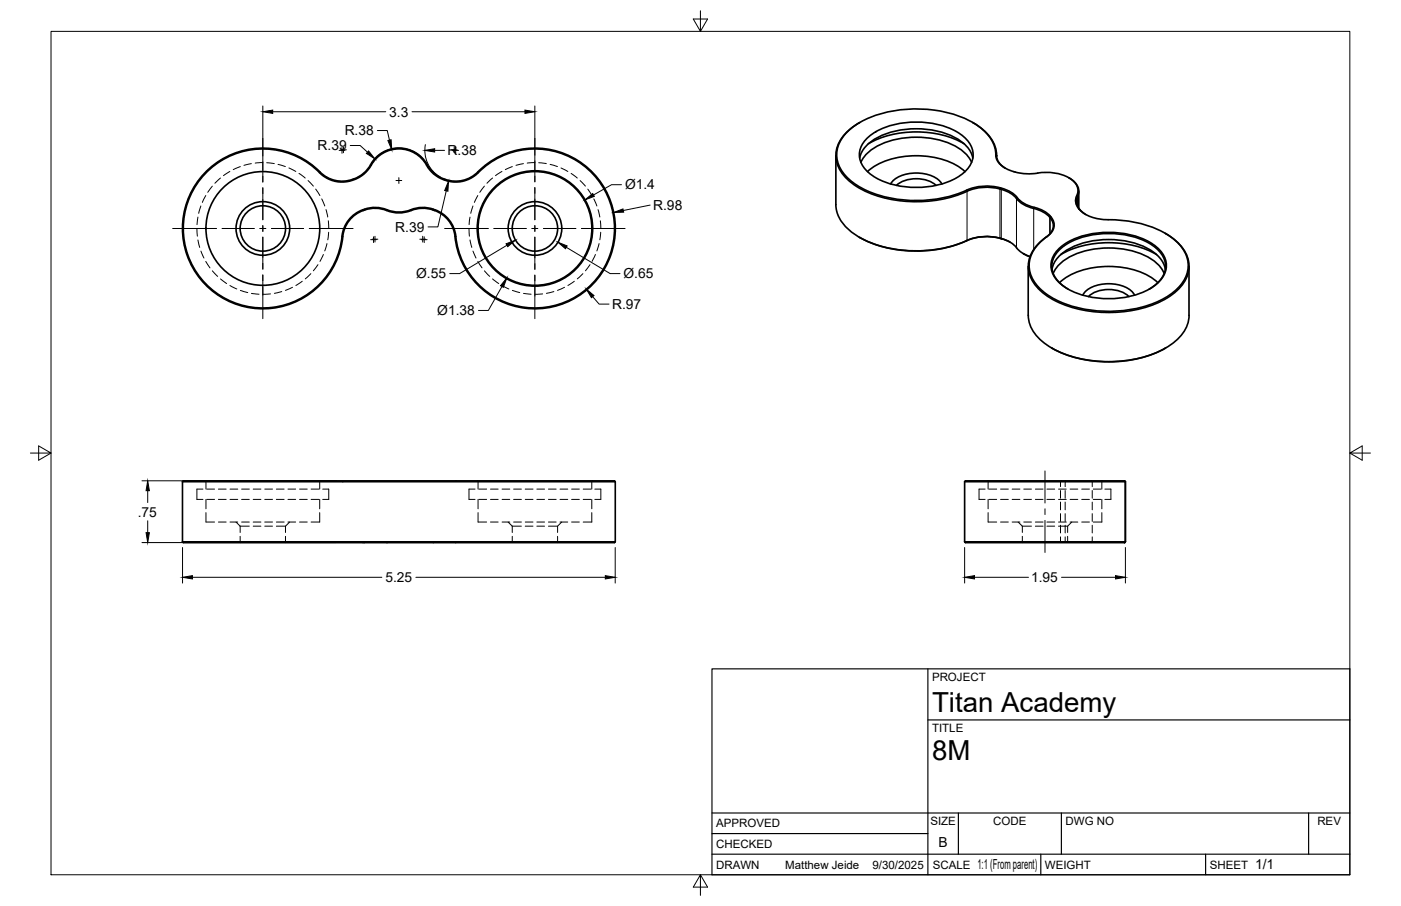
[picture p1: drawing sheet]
<svg xmlns="http://www.w3.org/2000/svg" width="432mm" height="279mm" viewBox="0 0 432 279" stroke-linecap="round" stroke-linejoin="round" font-family="sans-serif">
<!-- layer: Visible -->
<g fill="none" stroke="#000" stroke-width=".51">
<path d="M265 37.8a12.4 12.4 0 0 0-7.4 10.4 12 12 0 0 0 6.4 9.3 38.7 38.7 0 0 0 30.7 2.8l3.4-1.3M299.8 37.8a12.9 12.9 0 0 1 7.6 11.4l1.2 1.7 1.2 1M114.2 50.8a10 10 0 0 1 17.5 0M114.2 50.8a10.1 10.1 0 0 1-16.9 1 24.8 24.8 0 0 0-38 6.9 24.8 24.8 0 0 0 15 35.6 24.8 24.8 0 0 0 31.5-22.3 9.5 9.5 0 0 1 6.2-7.1M131.7 50.8a10.1 10.1 0 0 0 16.9 1 24.8 24.8 0 0 1 38 6.9 24.8 24.8 0 0 1-15 35.6 24.8 24.8 0 0 1-31.5-22.3 9.5 9.5 0 0 0-6.2-7.1M257.6 47.9v15.2a12 12 0 0 0 6.7 9.7 39.2 39.2 0 0 0 34.7 1 15.8 15.8 0 0 1 9.2-.3M265 48.8a10.2 10.2 0 0 1 6.3-6.8 27.3 27.3 0 0 1 24.6 1.4 8.7 8.7 0 0 1 3.9 5.4M265.3 50.1a14.4 14.4 0 0 1 10.5-7 26.1 26.1 0 0 1 20.9 3.4 9.1 9.1 0 0 1 2.8 3.6M267.4 52.9a23.5 23.5 0 0 1 17.8-4.7 21.1 21.1 0 0 1 12.2 4.7M267.6 42.3a24.9 24.9 0 0 1 19.8-4.3 17.5 17.5 0 0 1 11.4 6.2 6.6 6.6 0 0 1-1.6 9 24.9 24.9 0 0 1-19.8 4.2 17.5 17.5 0 0 1-11.4-6.1 6.6 6.6 0 0 1 1.6-9zM267.6 44.3a31.6 31.6 0 0 1 29.5 0M274.5 56.7a9.4 9.4 0 0 1 9-3.3 8.6 8.6 0 0 1 6.8 3.3"/>
<path d="M276.3 57.2a10.1 10.1 0 0 1 12.2 0M307.2 47.9v.2M308.2 58.3a9.7 9.7 0 0 1 6 3.9 14.5 14.5 0 0 0 6 2.6l1.9 .9 1.6 1.5M308.2 58.3a15.5 15.5 0 0 0-10.1 .7M329.4 54.8l.2 .1M329.6 54.9a4.3 4.3 0 0 1 2.3 6.2 4.8 4.8 0 0 0 2.7 5M332.5 59v5.2M111.9 64.7a9.7 9.7 0 0 0-6.5 8.2 24.5 24.5 0 0 1-32.7 20.6 24.5 24.5 0 0 1-12.1-36.7 24.5 24.5 0 0 1 38.5-2.9 10.4 10.4 0 0 0 15.9-3.9 9.8 9.8 0 0 1 16.9 1.7 10.2 10.2 0 0 0 15.5 1.5 24.5 24.5 0 0 1 38.4 4.6 24.5 24.5 0 0 1-13.7 36.2 24.5 24.5 0 0 1-31.8-22.1 9.8 9.8 0 0 0-6.3-7.2M112 64.9a9.9 9.9 0 0 1 8 .3 12 12 0 0 0 8.4-.8l2.5-.2 3 .7M112.3 64.5a10.3 10.3 0 0 1 7.8 .5 11.5 11.5 0 0 0 8-.8l3.2-.2 2.3 .5M112.3 64.5l-.4 .2M133.5 64.5l.5 .2"/>
<path d="M264.8 73.2a38.6 38.6 0 0 0 33.1 1M297.9 74.2a15.9 15.9 0 0 1 13.5 .5M308.2 73.5a8.9 8.9 0 0 1 5.1 2.9M313.3 76.4l1.4 1.4 2.8 1.3M315.4 78.2l.2 .1M315.6 78.3l1.9 .9M318.7 63.9a9.7 9.7 0 0 1-6-3.8 15.5 15.5 0 0 0-16.3-.8 39.2 39.2 0 0 1-30.8-1.3 13.4 13.4 0 0 1-7.7-9.4 10.7 10.7 0 0 1 5.6-9.9 36.7 36.7 0 0 1 26.5-4.4 24.4 24.4 0 0 1 14.8 7.7 10 10 0 0 1 2.2 6.5 7.2 7.2 0 0 0 5.9 4.6 20.2 20.2 0 0 0 9 .1 11.2 11.2 0 0 1 9.9 3.8 3.7 3.7 0 0 1-.2 3.9 4.8 4.8 0 0 0 3 5.2 16.6 16.6 0 0 0 9 1.7 30.4 30.4 0 0 1 19 6.7 9.3 9.3 0 0 1 .2 14.6 30.6 30.6 0 0 1-20 6.9 34.1 34.1 0 0 1-20.4-5.4 10.7 10.7 0 0 1-5.1-10 13 13 0 0 1 6.1-8.2 3.7 3.7 0 0 0 .3-5.7M318.7 63.9a9.4 9.4 0 0 1 5.1 2.8M323.7 67.2a3.7 3.7 0 0 1-1.2 5.9 10.8 10.8 0 0 0-5.4 10.8 14.3 14.3 0 0 0 8.3 8.9 38.9 38.9 0 0 0 34.4-.9 11.8 11.8 0 0 0 6.6-10.6 12.8 12.8 0 0 0-7.3-9.4M326.7 76.4a25.2 25.2 0 0 1 20.1-4.3 17.8 17.8 0 0 1 11.6 6.2 6.7 6.7 0 0 1-1.7 9.1 25.2 25.2 0 0 1-20.1 4.3 17.8 17.8 0 0 1-11.6-6.2 6.7 6.7 0 0 1 1.7-9.1zM327 78.5a31.6 31.6 0 0 1 29.5 0M316.9 82.1v15.2a11.6 11.6 0 0 0 5.9 9.1 37.9 37.9 0 0 0 29.5 3.8 20.1 20.1 0 0 0 13.3-9.2l.8-2.5 .1-1.2v-15.2"/>
<path d="M324.2 83a10.1 10.1 0 0 1 6.3-6.8 27.2 27.2 0 0 1 24.8 1.4 8.6 8.6 0 0 1 3.9 5.4M324.6 84.3a14.3 14.3 0 0 1 10.4-7.1 26 26 0 0 1 21.1 3.6 8.9 8.9 0 0 1 2.7 3.5M326.6 87.2a23.4 23.4 0 0 1 17.9-4.9 20.9 20.9 0 0 1 12.3 4.9M329.2 89.1a8 8 0 0 1-4.8-8.6 11.7 11.7 0 0 1 7.7-6.8 27.4 27.4 0 0 1 23.2 2 7.2 7.2 0 0 1 3.4 8.9 10.1 10.1 0 0 1-4.5 4.5M333.7 91a8.8 8.8 0 0 1 8-3.5 8.8 8.8 0 0 1 8 3.5M335.5 91.5a9.9 9.9 0 0 1 12.4 0M324.1 107.3a38.3 38.3 0 0 0 35 .1M359.3 107.3l-.2 .1M56.2 148.5h133.4M56.2 148.5l.3-.2h132.9l.2 .2M56.2 148.5v18.6M189.6 148.5v18.6"/>
<path d="M297.3 148.5h49.5M297.3 148.5v18.6M346.6 148.3l.2 .2M346.6 148.3h-49l-.3 .2M346.6 148.3l.3 .2M346.8 148.5h.1M346.8 148.5v18.6M346.9 148.5v18.6M56.2 167.1h133.4M56.2 167.1l.3 .2h132.9l.2-.2M297.3 167.1h49.5M297.3 167.1l.3 .2h49"/>
<path d="M346.6 167.3h.1M346.8 167.1h.1M346.9 167.1l-.3 .2"/>
<circle cx="81" cy="70.5" r="8.3"/>
<circle cx="81" cy="70.5" r="7"/>
<circle cx="81" cy="70.5" r="17.5"/>
<circle cx="164.9" cy="70.5" r="17.8"/>
<circle cx="164.9" cy="70.5" r="8.3"/>
<circle cx="164.9" cy="70.5" r="7"/>
<circle cx="164.9" cy="70.5" r="17.5"/>
</g>
<!-- layer: Hidden -->
<g fill="none" stroke="#000" stroke-width=".31">
<path d="M65.4 57.4l-1.4 1.9M67.9 54.9l-1.7 1.6M70.8 52.9l-1.9 1.3M74.1 51.4l-2.2 .9M77.5 50.5l-2.3 .5M81 50.1l-2.3 .2M82.2 50.2l2.3 .3M85.7 50.7l2.2 .7M89 51.8l2.2 1.1M92.2 53.5l1.9 1.4M95 55.7l1.6 1.7M97.3 58.3l1.3 2"/>
<path d="M149.3 57.4l-1.4 1.9M151.8 54.9l-1.7 1.6M154.7 52.9l-2 1.3M157.9 51.4l-2.2 .9M161.3 50.5l-2.3 .5M164.9 50.1l-2.4 .2M166 50.2l2.4 .3M169.5 50.7l2.3 .7M172.9 51.8l2.1 1.1M176 53.5l1.9 1.4M178.8 55.7l1.6 1.7M181.2 58.3l1.3 2"/>
<path d="M60.7 70.5l.1 2.3M61 67l-.3 2.3M61 74l.6 2.3M61.9 63.5l-.7 2.3M61.9 77.4l1 2.2M63.4 60.3l-1 2.1M99.2 61.3l.9 2.2M99.7 78.5l-1.1 2.1M100.5 64.6l.5 2.3M100.8 75.1l-.7 2.3M101.2 68.1l.1 2.4M101.3 71.6l-.3 2.4"/>
<path d="M144.5 70.5l.2 2.3M144.9 67l-.3 2.3M144.9 74l.5 2.3M145.8 63.5l-.7 2.3M145.8 77.4l.9 2.2M147.3 60.3l-1.1 2.1M183 61.3l1 2.2M183.5 78.5l-1 2.1M184.3 64.6l.6 2.3M184.6 75.1l-.6 2.3M185 68.1l.2 2.4M185.1 71.6l-.2 2.4"/>
<path d="M63.4 80.6l1.3 2M65.4 83.5l1.7 1.7M68 86l1.8 1.4M70.9 88.1l2.1 1M74.1 89.6l2.2 .6M77.5 90.5l2.3 .2M83.4 90.6l-2.4 .2M86.8 89.9l-2.2 .6M90.1 88.6l-2.1 1M93.2 86.7l-2 1.3M95.8 84.4l-1.7 1.6M98 81.6l-1.4 1.9"/>
<path d="M147.3 80.6l1.3 2M149.3 83.5l1.6 1.7M151.8 86l1.9 1.4M154.7 88.1l2.1 1M157.9 89.6l2.3 .6M161.4 90.5l2.3 .2M167.2 90.6l-2.3 .2M170.7 89.9l-2.3 .6M174 88.6l-2.2 1M177 86.7l-2 1.3M179.7 84.4l-1.8 1.6M181.8 81.6l-1.4 1.9"/>
<path d="M62.5 150.8h-1.8v3.2h1.8M63.5 158.1v2.9h2.6M63.5 148.3v2.5M63.5 154v2.9M63.7 150.8h2.4M63.7 154h2.4M67.3 150.8h2.4M67.3 154h2.4M70.9 150.8h2.4M70.9 154h2.4M74.5 150.8h2.3M74.5 154h2.3"/>
<path d="M78 150.8h2.4M78 154h2.4M81.6 150.8h2.4M81.6 154h2.4M85.2 150.8h2.4M85.2 154h2.4M88.8 150.8h2.3M88.8 154h2.3M92.3 150.8h2.4M92.3 154h2.4M95.9 150.8h2.4M95.9 154h2.4"/>
<path d="M98.5 158.1v2.9h-2.6M98.5 148.3v2.5M98.5 154v2.9M99.5 150.8h1.8v3.2h-1.8M146.4 150.8h-1.9v3.2h1.9M147.1 148.3l.2 .2v2.3M147.3 158.1v2.9h2.7M147.3 154v2.9M147.6 150.8h2.4M147.6 154h2.4M151.2 150.8h2.3M151.2 154h2.3"/>
<path d="M154.7 150.8h2.4M154.7 154h2.4M158.3 150.8h2.4M158.3 154h2.4M161.9 150.8h2.4M161.9 154h2.4M165.5 150.8h2.3M165.5 154h2.3M169 150.8h2.4M169 154h2.4M172.6 150.8h2.4M172.6 154h2.4"/>
<path d="M176.2 150.8h2.4M176.2 154h2.4M179.7 150.8h2.4M179.7 154h2.4M182.4 158.1v2.9h-2.7M182.4 154v2.9M182.6 148.3l-.2 .2v2.3M183.3 150.8h1.9v3.2h-1.9M303.6 150.8h-1.8v3.2h1.8M304.3 148.3l.2 .2M304.5 158.1v2.9h2.7M304.5 148.3v2.5"/>
<path d="M304.5 154v2.9M304.8 150.8h2.4M304.8 154h2.4M308.4 150.8h2.4M308.4 154h2.4M312 150.8h2.3M312 154h2.3M315.5 150.8h2.4M315.5 154h2.4M319.1 150.8h2.4M319.1 154h2.4M322.7 150.8h2.4"/>
<path d="M322.7 154h2.4M326.2 150.8h2.4M326.2 154h2.4M326.9 151.3v2.3M326.9 154.8v2.4M326.9 158.4v2.4M327.1 148.3l-.2 .2v1.6M328.3 151.3v2.3M328.3 154.8v2.4M328.3 158.4v2.4M328.5 148.3l-.2 .2v1.6M329.8 150.8h2.4"/>
<path d="M329.8 154h2.4M333.4 150.8h2.4M333.4 154h2.4M336.4 148.3l.2 .2v1.6M336.6 151.3v2.3M336.6 154.8v2.4M336.6 158.4v2.4M337 150.8h2.3M337 154h2.3M339.6 158.1v2.9h-2.6M339.6 148.3v.2M339.6 154v2.9"/>
<path d="M339.9 148.3l-.3 .2v2.3M340.5 150.8h1.9v3.2h-1.9M67.3 161h2.4M70.9 161h2.4M72.7 161l1.3 1.3M74 162.3h2.8M74 162.3v1.9M74 165.4v1.9M74.5 161h2.3M78 161h2.4M78 162.3h2.4M81.6 161h2.4"/>
<path d="M81.6 162.3h2.4M85.2 161h2.4M85.2 162.3h2.8M88 165.4v1.9M88.8 161h2.3M89.3 161l-1.3 1.3v1.9M92.3 161h2.4M151.2 161h2.3M154.7 161h2.4M156.6 161l1.3 1.3M157.9 162.3h2.8M157.9 162.3v1.9"/>
<path d="M157.9 165.4v1.9M158.3 161h2.4M161.9 161h2.4M161.9 162.3h2.4M165.5 161h2.3M165.5 162.3h2.3M169 161h2.4M169 162.3h2.9M171.9 165.4v1.9M172.6 161h2.4M173.1 161l-1.2 1.3v1.9M176.2 161h2.4"/>
<path d="M308.4 161h2.4M312 161h2.3M313.8 161l1.3 1.3M315.1 162.3h2.8M315.1 162.3v1.9M315.1 165.4v1.9M315.5 161h2.4M319.1 161h2.4M319.1 162.3h2.4M322.7 161h2.4M322.7 162.3h2.4M326.2 161h2.4"/>
<path d="M326.2 162.3h2.9M326.9 165.6v1.5l.2 .2M326.9 162v2.4M328.3 165.6v1.5l.2 .2M328.3 162v2.4M329.1 165.4v1.9M329.8 161h2.4M330.3 161l-1.2 1.3v1.9M333.4 161h2.4M336.6 165.6v1.5l-.2 .2M336.6 162v2.4"/>
</g>
<!-- layer: Visible Narrow -->
<path d="M297.9 58.7v15.6M306.9 47.8l.3 .3M308.3 58v15.5M308.7 58.1v15.6M313.5 61l-.2 .2v15.2M318.7 64l-.1 12.9M322.7 73l-.2 .1M323.7 66.7l-.2 .3v5.2M323.9 67l-.2 .2v4.8M331.9 60.3l.2 .3v3M332.4 64.3l.3 .2M332.7 64.6l.2 .1" fill="none" stroke="#000" stroke-width=".31"/>
<!-- layer: Border -->
<path d="M15.7 9.7h400.3v260.1h-400.3zM215.9 3.3v6.4l-2.2-3.8h4.4l-2.2 3.8M9.4 139.7h6.3l-3.8-2.2v4.4l3.8-2.2M416 139.7l3.8 2.2v-4.4l-3.8 2.2h6.4M215.9 269.8l2.2 3.8h-4.4l2.2-3.8v6.3" fill="none" stroke="#000" stroke-width=".31"/>
<!-- layer: Titleblock -->
<path d="M219.4 206.3h196.6v63.5h-196.6zM286 206.3v63.5M286 222h130M219.4 257.1h66.6M219.4 250.7h196.6M295.4 250.7v12.7M327.1 250.7v12.7M403.3 250.7v12.7M219.4 263.4h196.6M320.8 263.4v6.4M371.6 263.4v6.4" fill="none" stroke="#000" stroke-width=".36"/>
<!-- layer: Smart Centers -->
<g fill="none" stroke="#000" stroke-width=".31">
<path d="M81 42.7v13.5M81 57.9v9.9M104.5 46.4h1.8M105 46.2h1.8M105.4 45.5v1.8M105.9 45.3v1.8M122 55.7h1.8M122.9 54.8v1.8M139.1 46.2h1.8M139.6 46.4h1.8M140 45.3v1.8M140.4 45.5v1.8"/>
<path d="M164.8 42.7v13.4M164.8 57.8v10M53.2 70.5h13.5M68.5 70.5h9.8M80.1 70.5h1.8M81 69.6v1.8M81 73.1v9.9M83.7 70.5h9.9M95.3 70.5h13.5M114.2 73.9h1.8M114.7 73.8h1.8M115.1 73v1.8"/>
<path d="M115.6 72.9v1.8M129.4 73.8h1.8M129.8 73.9h1.8M130.3 72.9v1.8M130.7 73v1.8M137 70.5h13.5M152.2 70.5h10M164 70.5h1.7M164.8 69.6v1.8M164.8 73.1v10M167.5 70.5h10M179.2 70.5h13.5"/>
<path d="M81 84.8v13.5M164.8 84.8v13.5M322.1 145.2v9.9M322.1 156.9v1.8M322.1 160.5v9.9"/>
</g>
<!-- layer: FD_Dimensions -->
<g fill="none" stroke="#000" stroke-width=".31">
<path d="M81 32.7v15.4M84.1 34.5h34.8M127 34.5h34.8M164.8 32.7v15.2M107.9 44.9h3.1l2.3 2M116.3 40.3h3.1l.6 2.9M130.4 48.9a10 10 0 0 0-15.9 1.5M131.1 44.6a9.5 9.5 0 0 0 4.6 10M134 46.4h3M136.6 55.3l2.1 .7M137.5 58.9l-2.5 11.1h-3.1M191.5 57h-3l-5.6 3.1"/>
<path d="M156.3 75.6l-14.6 8.8h-3.1M174.5 76.3l13.5 8.1h3.1M200.4 63.2l-8.3 1.7M154.7 88.3l-4.2 7.4h-3M182.7 91.5l2 2.3h3M43.8 148.3h59.8M45.5 151.3v3.7M43.8 167.3h59.8M45.5 160.6v3.7M56.3 168.8v11M59.3 178h58.4M128.2 178h58.4"/>
<path d="M189.6 168.8v11M297.3 168.8v11M300.4 178h16.6M327.2 178h16.6M346.9 168.8v11"/>
</g>
<g fill="#000" stroke="#000" stroke-width=".31">
<path d="M81 34.5l3.1-.5v1zM161.8 34l3 .5-3 .5zM113.6 46.5l1.9 2.5-2.6-1.7zM119.5 43.3l1-.2 .2 3.1zM130.9 46.4l3.1-.5v1zM138.2 55.9l-.2 3.1-.9-.2zM180.3 61.6l2.4-1.9 .5 .9zM156 75.2l2.9-1.1-2.4 2zM171.9 74.7l2.9 1.1-.5 .9zM189.1 65.5l2.9-1.1 .2 1zM156.2 85.7l-1 2.9-.9-.5zM180.7 89.2l2.4 1.9-.8 .7z"/>
<path d="M45.5 148.3l.5 3h-1zM45 164.3h1l-.5 3zM56.3 178l3-.5v1zM186.6 177.5l3 .5-3 .5zM297.3 178l3.1-.5v1zM343.8 177.5l3.1 .5-3.1 .5z"/>
</g>
<g font-size="8.5">
<text x="287.3" y="219.5">Titan Academy</text>
<text x="287.3" y="234.5">8M</text>
</g>
<g font-size="4.3">
<text x="120" y="35.9">3.3</text>
<text x="106.2" y="41.7">R.38</text>
<text x="97.9" y="46.4">R.39</text>
<text x="138" y="47.9">R.38</text>
<text x="192.6" y="58.4">Ø1.4</text>
<text x="201.3" y="64.7">R.98</text>
<text x="121.8" y="71.5">R.39</text>
<text x="128.3" y="85.8">Ø.55</text>
<text x="192.2" y="85.8">Ø.65</text>
<text x="188.6" y="95.3">R.97</text>
<text x="134.8" y="97.2">Ø1.38</text>
<text x="42.5" y="159.3">.75</text>
<text x="118.8" y="179.5">5.25</text>
<text x="317.8" y="179.5">1.95</text>
<text x="289.3" y="261.2">B</text>
<text x="301.2" y="268.1">1:1 (From parent)</text>
<text x="386.8" y="268.1">1/1</text>
</g>
<g font-size="3.5">
<text x="287.3" y="210.1">PROJECT</text>
<text x="287.3" y="225.8">TITLE</text>
<text x="220.7" y="255.2">APPROVED</text>
<text x="286.7" y="254.5">SIZE</text>
<text x="306.1" y="254.5">CODE</text>
<text x="328.4" y="254.5">DWG NO</text>
<text x="406" y="254.5">REV</text>
<text x="220.7" y="261.5">CHECKED</text>
<text x="220.7" y="267.9">DRAWN</text>
<text x="242" y="267.9">Matthew Jeide</text>
<text x="268.9" y="267.9">9/30/2025</text>
<text x="287.5" y="267.9">SCALE</text>
<text x="322.1" y="267.9">WEIGHT</text>
<text x="372.9" y="267.9">SHEET</text>
</g>
</svg>
